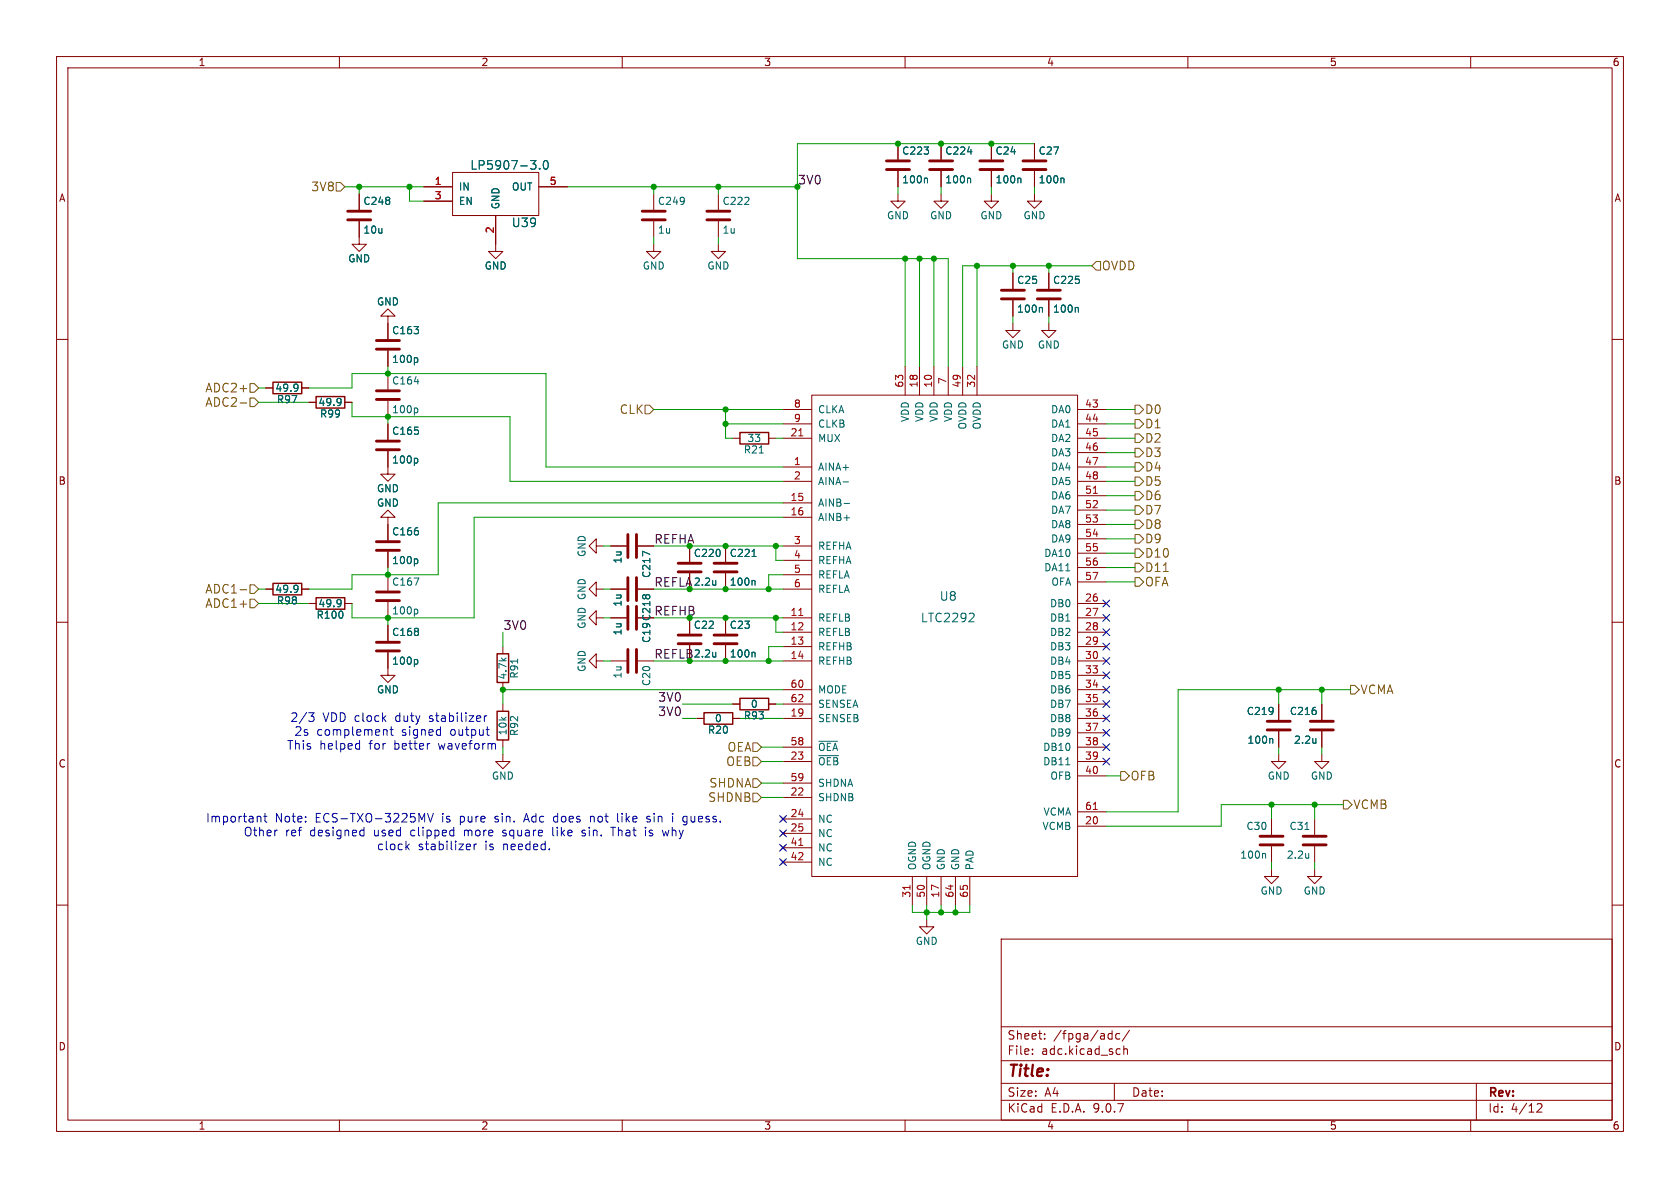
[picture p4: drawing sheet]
<svg xmlns="http://www.w3.org/2000/svg" width="297mm" height="210mm" viewBox="0 0 297 210" stroke-linecap="round" stroke-linejoin="round" font-family="sans-serif">
<g fill="none" stroke="#840000" stroke-width=".18">
<path d="M10 10h277v190h-277zM12 12h273v186h-273zM60 10v2M110 10v2M160 10v2M210 10v2M260 10v2M63.5 39.1v4.1h1.3l-1.3 1.3-1.3-1.3h1.3M63.5 34.3v2.8M74.9 33h5.1M74.9 35.6h5.1M80 30.5h15.2v7.6h-15.2z"/>
<path d="M87.6 38.1v6.4h1.3l-1.3 1.2-1.2-1.2h1.2M95.2 33h5.1M115.6 34.3v2.8M115.6 39.1v2.8M127 34.3v2.8M127 39.1v2.8M158.7 34.3v1.3h1.3l-1.3 1.2-1.2-1.2h1.2M158.7 25.4v2.8M158.7 30.2v2.8M166.4 34.3v1.3h1.2l-1.2 1.2-1.3-1.2h1.3M166.4 25.4v2.8M166.4 30.2v2.8"/>
<path d="M175.3 34.3v1.3h1.2l-1.2 1.2-1.3-1.2h1.3M175.3 25.4v2.8M175.3 30.2v2.8M182.9 34.3v1.3h1.2l-1.2 1.2-1.3-1.2h1.3M182.9 25.4v2.8M182.9 30.2v2.8M68.6 55.9h1.2l-1.2-1.3-1.3 1.3h1.3v4M115.6 43.2v1.3h1.2l-1.2 1.2-1.3-1.2h1.3M127 43.2v1.3h1.3l-1.3 1.2-1.3-1.2h1.3M179.1 57.2v1.2h1.2l-1.2 1.3-1.3-1.3h1.3M179.1 48.3v2.8M179.1 53.1v2.8"/>
<path d="M185.4 57.2v1.2h1.3l-1.3 1.3-1.3-1.3h1.3M185.4 48.3v2.8M185.4 53.1v2.8M10 60h2M47 68.6h1.3M53.3 68.6h1.3M54.6 71.1h1.3M61 71.1h1.2M68.6 79.8v4h1.2l-1.2 1.3-1.3-1.3h1.3M68.6 62v2.8M68.6 66v2.8M68.6 70.9v2.8"/>
<path d="M68.6 74.9v2.8M129.5 77.5h1.3M135.9 77.5h1.3M138.4 77.5h5.1M138.4 72.4h5.1M138.4 74.9h5.1M143.5 69.9h47v85h-47zM160 64.8v5.1M162.6 64.8v5.1M165.1 64.8v5.1M167.6 64.8v5.1M170.2 64.8v5.1"/>
<path d="M172.7 64.8v5.1M190.5 77.5h5.1M190.5 72.4h5.1M190.5 74.9h5.1M285 60h2M68.6 91.4h1.2l-1.2-1.2-1.3 1.2h1.3v4.1M68.6 97.5v2.8M105.4 96.5v-1.2l-1.3 1.2 1.3 1.3v-1.3h1.3M107.9 96.5h2.8M112.8 96.5h2.8M121.9 96.5v2.8M128.3 96.5v2.8"/>
<path d="M138.4 96.5h5.1M138.4 82.6h5.1M138.4 85.1h5.1M138.4 88.9h5.1M138.4 91.4h5.1M138.4 99.1h5.1M190.5 82.6h5.1M190.5 85.1h5.1M190.5 80h5.1M190.5 87.6h5.1M190.5 90.2h5.1M190.5 92.7h5.1"/>
<path d="M190.5 95.3h5.1M190.5 97.8h5.1M10 110h2M47 104.1h1.3M53.3 104.1h1.3M54.6 106.7h1.3M61 106.7h1.2M68.6 115.3v4.1h1.2l-1.2 1.3-1.3-1.3h1.3M68.6 101.6v2.8M68.6 106.4v2.8M68.6 110.5v2.8M88.9 114.3v1.3"/>
<path d="M105.4 109.2v-1.2l-1.3 1.2 1.3 1.3v-1.3h1.3M105.4 104.1v-1.2l-1.3 1.2 1.3 1.3v-1.3h1.3M105.4 116.8v-1.2l-1.3 1.2 1.3 1.3v-1.3h1.3M107.9 104.1h2.8M107.9 109.2h2.8M107.9 116.8h2.8M112.8 104.1h2.8M112.8 109.2h2.8M112.8 116.8h2.8M121.9 101.3v2.8M121.9 109.2v2.8M121.9 114v2.8"/>
<path d="M128.3 101.3v2.8M128.3 109.2v2.8M128.3 114v2.8M138.4 104.1h5.1M138.4 109.2h5.1M138.4 101.6h5.1M138.4 111.8h5.1M138.4 114.3h5.1M138.4 116.8h5.1M190.5 109.2h5.1M190.5 106.7h5.1M190.5 111.8h5.1"/>
<path d="M190.5 114.3h5.1M190.5 116.8h5.1M190.5 100.3h5.1M190.5 102.9h5.1M190.5 119.4h5.1M285 110h2M88.9 133.4v1.2h1.3l-1.3 1.3-1.3-1.3h1.3M88.9 120.7v1.2M88.9 124.5v1.2M88.9 130.8v1.3M123.2 127h1.3M129.5 124.5h1.3"/>
<path d="M129.5 127h1.3M135.9 124.5h1.3M138.4 121.9h5.1M138.4 124.5h5.1M138.4 127h5.1M138.4 132.1h5.1M138.4 134.6h5.1M138.4 138.4h5.1M190.5 121.9h5.1M190.5 124.5h5.1M190.5 127h5.1M190.5 132.1h5.1"/>
<path d="M190.5 134.6h5.1M190.5 129.5h5.1M190.5 137.2h5.1M226.1 133.4v1.2h-1.3l1.3 1.3 1.2-1.3h-1.2M226.1 124.5v2.8M226.1 129.3v2.8M233.7 133.4v1.2h-1.3l1.3 1.3 1.2-1.3h-1.2M233.7 124.5v2.8M233.7 129.3v2.8M138 144.4l.8 .8M138 146.9l.8 .8M138 149.5l.8 .7"/>
<path d="M138 152l.8 .8M138.4 141h5.1M138.4 144.8h5.1M138.4 147.3h5.1M138.4 149.9h5.1M138.4 152.4h5.1M138.8 144.4l-.8 .8M138.8 146.9l-.8 .8M138.8 149.5l-.8 .7M138.8 152l-.8 .8M161.3 154.9v5.1M163.8 154.9v5.1"/>
<path d="M166.4 154.9v5.1M168.9 154.9v5.1M171.4 154.9v5.1M190.5 143.5h5.1M190.5 146.1h5.1M224.8 153.7v1.2h-1.3l1.3 1.3 1.3-1.3h-1.3M224.8 144.8v2.8M224.8 149.6v2.8M232.4 153.7v1.2h-1.3l1.3 1.3 1.3-1.3h-1.3M232.4 144.8v2.8M232.4 149.6v2.8M10 160h2"/>
<path d="M163.8 162.6v1.2h1.3l-1.3 1.3-1.2-1.3h1.2M177 166h108v32h-108zM285 160h2M60 198v2M110 198v2M160 198v2M177 194.5h108M177 191.5h108M177 187.5h108M177 181.5h108M182.5 186.3v.1M182.5 185.5v.1"/>
<path d="M184.7 183.6v.1M184.7 182.8v.1M196 183.6h.6M196 182.8h.6M196.6 182.2v1.5M197 191.5v3M197.9 185.4l.1 .1M198 182.8l-.5-.1-.3 .3v.4l.2 .2h.6M198 186.3l-.1 .1M198.7 184.9v1.5M198.7 185.5l.2-.1 .3 .1 .1 .9M199.7 182.1l-1.3 2"/>
<path d="M210 198v2M260 198v2M261 191.5v6.5M271.7 195.2l.6-.1 .2 .1 .1 .3-.9 1.1h.9"/>
</g>
<g fill="none" stroke="#006464" stroke-width=".18">
<path d="M93.8 28.4h.9l-.5 .6M94.7 29.1v.7M95.4 29.8v.1M96.3 28.5l.1-.1a.83 .83 0 0 1 .6 .6 .83 .83 0 0 1-.3 .8l-.1 .1a.83 .83 0 0 1-.6-.6 .83 .83 0 0 1 .3-.8zM163.8 31.5l.2 .2v.6M171 26.8h.8M171.4 31.5l.2 .2v.6M180.3 31.5l.2 .2v.6M187.9 31.5l.2 .2v.6M184.1 54.3l.2 .2v.7M190.5 54.3l.1 .2v.7M52.6 68a1.07 1.07 0 0 1-.1 1"/>
<path d="M52.7 68.4l-.1 .2M60.2 70.5v.1a1.07 1.07 0 0 1-.1 1M60.3 71l-.1 .2M73.3 67.5h.7M73.6 63.2l.3 .3v.3l-.3 .3M73.6 72.1l.3 .3v.3l-.3 .3M73.6 81l.3 .3v.3l-.3 .3M73.6 98.8l.3 .2v.4l-.3 .2M114.9 98l-1.3-.6v.9M132.9 98.4h.8M134.2 80.1h.8M149 85.2h1"/>
<path d="M149.2 89h1M52.6 103.5v.1a1.07 1.07 0 0 1-.1 1M52.7 104l-.1 .2M60.2 106.1a1.07 1.07 0 0 1-.1 1M60.3 106.5l-.1 .2M73.2 102.2h.8l-.5 1.2M73.6 107.7l.3 .2v.4l-.3 .2M73.6 116.6l.3 .2v.4l-.3 .2M91.5 116.5v.7M126.5 102.6v.8M126.5 115.3v.8M126.5 116v.1"/>
<path d="M126.5 103.3v.1M133.3 115.3l.2 .2v.6M133.3 102.6l.2 .2v.6M172.1 108.5l.1 .2-.1 .3-.8 .9h.9M144.8 131h3.3M144.8 133.6h3.4M188.4 135.2h.7M224.8 130.5l.2 .2v.7M232.6 130.5v.9M232.6 131.3h.1M223.6 150.9l.1 .1v.7M230.7 146.6h.7"/>
<path d="M231.4 150.9v.8M231.4 151.6h-.1"/>
</g>
<g fill="none" stroke="#840000" stroke-width=".51">
<path d="M61.5 37.3h4M61.5 38.9h4M113.5 37.3h4.1M113.5 38.9h4.1M125 37.3h4M125 38.9h4M156.7 28.4h4.1M156.7 30h4.1M164.3 28.4h4.1M164.3 30h4.1M173.2 28.4h4.1M173.2 30h4.1"/>
<path d="M180.8 28.4h4.1M180.8 30h4.1M177 51.3h4.1M177 52.8h4.1M183.4 51.3h4.1M183.4 52.8h4.1M66.5 60.2h4.1M66.5 61.7h4.1M66.5 78h4.1M66.5 79.5h4.1M66.5 69.1h4.1M66.5 70.6h4.1"/>
<path d="M66.5 95.8h4.1M66.5 97.3h4.1M111 94.5v4.1M112.5 94.5v4.1M119.9 99.6h4.1M126.2 99.6h4.1M66.5 104.6h4.1M66.5 106.2h4.1M66.5 113.5h4.1M66.5 115.1h4.1M111 102.1v4.1M111 107.2v4.1"/>
<path d="M111 114.8v4.1M112.5 102.1v4.1M112.5 107.2v4.1M112.5 114.8v4.1M119.9 112.3h4.1M119.9 113.8h4.1M119.9 101.1h4.1M126.2 112.3h4.1M126.2 113.8h4.1M126.2 101.1h4.1M224 127.5h4.1M224 129h4.1"/>
<path d="M231.6 127.5h4.1M231.6 129h4.1M222.8 147.8h4M222.8 149.4h4M230.4 147.8h4M230.4 149.4h4"/>
</g>
<path d="M48.3 67.6h5v2h-5zM55.9 70.1h5.1v2h-5.1zM130.8 76.5h5.1v2h-5.1zM48.3 103.1h5v2.1h-5zM55.9 105.7h5.1v2h-5.1zM87.9 115.6h2v5.1h-2zM87.9 125.7h2v5.1h-2zM124.5 126h5v2h-5zM130.8 123.4h5.1v2.1h-5.1z" fill="none" stroke="#840000" stroke-width=".25"/>
<path d="M141.2 77.1h.7M193.3 87.2h.7M141.2 108.8h.7M141.2 149.4h.7M160.9 156.5v.7M193.3 143.1h.7" fill="none" stroke="#a90000" stroke-width=".18"/>
<g fill="none" stroke="#725600" stroke-width=".18">
<path d="M59.4 32.3h.8l.8 .7-.8 .8h-.8zM193.8 46.2h.8v1.6h-.8l-.8-.8zM42.4 71.2h1.2M44.2 67.8h.8l.7 .8-.7 .7h-.8zM44.2 70.4h.8l.7 .7-.7 .8h-.8zM114 71.6h.8l.8 .8-.8 .8h-.8zM200.7 79.2h.7l.8 .8-.8 .8h-.7zM200.7 71.6h.7l.8 .8-.8 .8h-.7zM200.7 76.7h.7l.8 .8-.8 .7h-.7zM200.7 74.2h.7l.8 .7-.8 .8h-.7zM200.7 91.9h.7l.8 .8-.8 .8h-.7zM200.7 94.5h.7l.8 .8-.8 .7h-.7z"/>
<path d="M200.7 89.4h.7l.8 .8-.8 .7h-.7zM200.7 97h.7l.8 .8-.8 .8h-.7zM200.7 99.6h.7l.8 .7-.8 .8h-.7zM200.7 86.9h.7l.8 .7-.8 .8h-.7zM200.7 84.3h.7l.8 .8-.8 .8h-.7zM200.7 81.8h.7l.8 .8-.8 .7h-.7zM42.4 104.3h1.2M44.2 105.9h.8l.7 .8-.7 .7h-.8zM44.2 103.4h.8l.7 .7-.7 .8h-.8zM200.7 102.1h.7l.8 .8-.8 .7h-.7zM205.7 101h.8M133.1 131.3h.8l.7 .8-.7 .7h-.8z"/>
<path d="M133.1 137.7h.8l.7 .7-.7 .8h-.8zM133.1 133.9h.8l.7 .7-.7 .8h-.8zM198.1 136.4h.8l.7 .8-.7 .7h-.8zM238.8 121.2h.7l.8 .7-.8 .8h-.7zM133.1 140.2h.8l.7 .8-.7 .7h-.8zM237.5 141.5h.8l.7 .7-.7 .8h-.8z"/>
</g>
<g fill="none" stroke="#009600" stroke-width=".18">
<path d="M61 33h13.9M63.5 33v1.3M72.4 33v2.6h2.5M100.3 33h40.7M115.6 33v1.3M127 33v1.3M158.7 33v1.3M166.4 33v1.3M175.3 33v1.3M182.9 33v1.3M182.9 25.4h-41.9v20.3h26.6v19.1M115.6 41.9v1.3"/>
<path d="M127 41.9v1.3M160 45.7v19.1M162.6 45.7v19.1M165.1 45.7v19.1M172.7 47v17.8M179.1 47v1.3M179.1 55.9v1.3M185.4 47v1.3M185.4 55.9v1.3M193 47h-22.8v17.8M45.7 71.1h8.9M45.7 68.6h1.3"/>
<path d="M54.6 68.6h7.6v-2.6h34.3v16.6h41.9M62.2 71.1v2.6h28v11.4h48.2M68.6 64.8v1.2M68.6 73.7v1.2M115.6 72.4h22.8M128.3 72.4v5.1h1.2M128.3 74.9h10.1M137.2 77.5h1.2M195.6 77.5h5.1M195.6 72.4h5.1M195.6 74.9h5.1M106.7 96.5h1.2"/>
<path d="M115.6 96.5h22.8M137.2 96.5v2.6h1.2M138.4 88.9h-60.9v12.7h-15.3v2.5h-7.6M138.4 91.4h-54.6v17.8h-21.6v-2.5M195.6 82.6h5.1M195.6 80h5.1M195.6 90.2h5.1M195.6 92.7h5.1M195.6 95.3h5.1M195.6 97.8h5.1M195.6 87.6h5.1M195.6 85.1h5.1"/>
<path d="M45.7 104.1h1.3M45.7 106.7h8.9M68.6 100.3v1.3M68.6 109.2v1.3M88.9 111.8v2.5M106.7 116.8h1.2M106.7 104.1h1.2M106.7 109.2h1.2M115.6 116.8h22.8M115.6 104.1h22.8M115.6 109.2h22.8M137.2 109.2v2.6h1.2"/>
<path d="M138.4 101.6h-2.5v2.5M138.4 114.3h-2.5v2.5M195.6 100.3h5.1M195.6 102.9h5.1M88.9 132.1v1.3M120.6 124.5h8.9M120.6 127h2.6M130.8 127h7.6M134.6 132.1h3.8M134.6 134.6h3.8M134.6 138.4h3.8M137.2 124.5h1.2"/>
<path d="M138.4 121.9h-49.5v2.6M195.6 137.2h2.5M226.1 121.9v2.6M226.1 132.1v1.3M233.7 121.9v2.6M233.7 132.1v1.3M238.8 121.9h-30.5v21.6h-12.7M134.6 141h3.8M224.8 142.2v2.6M224.8 152.4v1.3M232.4 142.2v2.6M232.4 152.4v1.3"/>
<path d="M237.5 142.2h-21.6v3.9h-20.3M161.3 160v1.3h10.1v-1.3M163.8 160v2.6M166.4 160v1.3M168.9 160v1.3"/>
</g>
<g fill="none" stroke="#000084" stroke-width=".18">
<path d="M195 108.6l1.2 1.2M195 111.2l1.2 1.2M195 106.1l1.2 1.2M195 116.2l1.2 1.2M195 113.7l1.2 1.2M195 118.8l1.2 1.2M196.2 108.6l-1.2 1.2M196.2 111.2l-1.2 1.2M196.2 106.1l-1.2 1.2M196.2 116.2l-1.2 1.2M196.2 113.7l-1.2 1.2M196.2 118.8l-1.2 1.2"/>
<path d="M195 123.9l1.2 1.2M195 121.3l1.2 1.2M195 131.5l1.2 1.2M195 126.4l1.2 1.2M195 128.9l1.2 1.2M195 134l1.2 1.2M196.2 123.9l-1.2 1.2M196.2 121.3l-1.2 1.2M196.2 131.5l-1.2 1.2M196.2 126.4l-1.2 1.2M196.2 128.9l-1.2 1.2M196.2 134l-1.2 1.2"/>
<path d="M137.8 151.8l1.2 1.2M137.8 146.7l1.2 1.2M137.8 144.2l1.2 1.2M137.8 149.3l1.2 1.2M139 151.8l-1.2 1.2M139 146.7l-1.2 1.2M139 144.2l-1.2 1.2M139 149.3l-1.2 1.2"/>
</g>
<g fill="none" stroke="#0000c2" stroke-width=".18">
<path d="M54.6 126h.9l-.5 .6 .4 .1 .1 .5-.3 .3h-.4M63.4 131.4l.2 .1M63.6 130.9v1.5M63.6 132.4h-.2M68 129h.2l.2 .2v.8M68.9 129h.6M69.2 128.5v1.3l.3 .2M85.6 126.5v1M85.9 129h.6M86.1 126.5l-.3 .1-.2 .2M86.4 130h.1M45.9 144.3l.2 .2v.8"/>
<path d="M46.6 144.3h.6M46.8 143.8v1.3l.4 .2M63.9 146.8h.4M64.3 146.2v1.6M64.3 147.7l-.4 .1M71.9 149.6l.5 .6M72.4 149.2l-.6 .6M74.1 143.8l.5 1.1 .5-1.1v1.5M75.6 143.8l.5 1.5 .5-1.5M80.1 146.8h.1M80.2 146.2v1.6M80.2 147.7l-.1 .1"/>
<path d="M82.9 149.2l.3 .4-.8 .1M83.1 150.1l-.2 .1M83.8 149.2v1M84.3 149.2l-.3 .1-.2 .2M97.7 146.2l.1 1.5M97.9 144.4v.8M102.9 147.7l.4 .1M103.1 146.8l-.2 .2 .2 .3M104.4 144.3v1M104.6 144.3l-.2 .1M108.4 146.2v1.6M109.2 143.8v1.3l.2 .2"/>
<path d="M114.1 146.2v.2M114.1 146.8v1M114.3 145.2h.6M114.9 144.4l-.3-.1-.3 .2 .1 .2 .5 .2M117.4 147.8l.3-.8 .3 .8M118.9 143.8v.1M118.9 144.3v1M121 144.3l.4 .1M121.4 145.2l-.4 .1M121.4 144.3v1.2l-.2 .3"/>
</g>
<g fill="#009600" stroke="#009600" stroke-width=".18">
<circle cx="128.3" cy="109.2" r=".46"/>
<circle cx="121.9" cy="109.2" r=".46"/>
<circle cx="121.9" cy="116.8" r=".46"/>
<circle cx="128.3" cy="116.8" r=".46"/>
<circle cx="128.3" cy="104.1" r=".46"/>
<circle cx="135.9" cy="104.1" r=".46"/>
<circle cx="128.3" cy="96.5" r=".46"/>
<circle cx="137.2" cy="96.5" r=".46"/>
<circle cx="160" cy="45.7" r=".46"/>
<circle cx="127" cy="33" r=".46"/>
<circle cx="128.3" cy="74.9" r=".46"/>
<circle cx="128.3" cy="72.4" r=".46"/>
<circle cx="115.6" cy="33" r=".46"/>
<circle cx="158.7" cy="25.4" r=".46"/>
<circle cx="88.9" cy="121.9" r=".46"/>
<circle cx="68.6" cy="109.2" r=".46"/>
<circle cx="68.6" cy="101.6" r=".46"/>
<circle cx="121.9" cy="104.1" r=".46"/>
<circle cx="121.9" cy="96.5" r=".46"/>
<circle cx="68.6" cy="66" r=".46"/>
<circle cx="72.4" cy="33" r=".46"/>
<circle cx="63.5" cy="33" r=".46"/>
<circle cx="68.6" cy="73.7" r=".46"/>
<circle cx="162.6" cy="45.7" r=".46"/>
<circle cx="165.1" cy="45.7" r=".46"/>
<circle cx="175.3" cy="25.4" r=".46"/>
<circle cx="166.4" cy="25.4" r=".46"/>
<circle cx="172.7" cy="47" r=".46"/>
<circle cx="179.1" cy="47" r=".46"/>
<circle cx="185.4" cy="47" r=".46"/>
<circle cx="135.9" cy="116.8" r=".46"/>
<circle cx="168.9" cy="161.3" r=".46"/>
<circle cx="166.4" cy="161.3" r=".46"/>
<circle cx="163.8" cy="161.3" r=".46"/>
<circle cx="137.2" cy="109.2" r=".46"/>
<circle cx="232.4" cy="142.2" r=".46"/>
<circle cx="224.8" cy="142.2" r=".46"/>
<circle cx="226.1" cy="121.9" r=".46"/>
<circle cx="233.7" cy="121.9" r=".46"/>
</g>
<text font-size="2.8" fill="#840000" x="178" y="190.9">Title:</text>
<g font-size="2.1" fill="#725600">
<text x="55" y="34">3V8</text>
<text x="194.7" y="48">OVDD</text>
<text x="36.2" y="69.6">ADC2+</text>
<text x="36.2" y="72.1">ADC2-</text>
<text x="109.5" y="73.4">CLK</text>
<text x="202.3" y="73.4">D0</text>
<text x="202.3" y="75.9">D1</text>
<text x="202.3" y="81">D3</text>
<text x="202.3" y="83.5">D4</text>
<text x="202.3" y="78.5">D2</text>
<text x="202.3" y="88.6">D6</text>
<text x="202.3" y="86.1">D5</text>
<text x="202.3" y="93.7">D8</text>
<text x="202.3" y="91.2">D7</text>
<text x="202.3" y="96.2">D9</text>
<text x="202.3" y="98.8">D10</text>
<text x="202.3" y="101.3">D11</text>
<text x="36.2" y="107.7">ADC1+</text>
<text x="36.2" y="105.1">ADC1-</text>
<text x="202.3" y="103.9">OFA</text>
<text x="240.4" y="122.9">VCMA</text>
<text x="128.3" y="135.6">OEB</text>
<text x="128.5" y="133.1">OEA</text>
<text x="125.1" y="142">SHDNB</text>
<text x="125.3" y="139.4">SHDNA</text>
<text x="199.8" y="138.2">OFB</text>
<text x="239.1" y="143.2">VCMB</text>
</g>
<g font-size="2.1" fill="#006464">
<text x="83.1" y="30.2">LP5907-3.0</text>
<text x="90.4" y="40.4">U39</text>
<text x="166" y="106.4">U8</text>
<text x="162.7" y="110.2">LTC2292</text>
</g>
<text font-size="2.1" fill="#009600" x="141" y="32.7">3V0</text>
<g font-size="2.1" fill="#0f0f0f">
<text x="115.6" y="96.2">REFHA</text>
<text x="115.6" y="103.8">REFLA</text>
<text x="88.9" y="111.4">3V0</text>
<text x="115.6" y="108.9">REFHB</text>
<text x="115.6" y="116.5">REFLB</text>
<text x="116.3" y="124.1">3V0</text>
<text x="116.3" y="126.7">3V0</text>
</g>
<g font-size="2.1" fill="#0000c2">
<text x="51.2" y="127.8">2/3</text>
<text x="52" y="130.3">2s</text>
<text x="56" y="130.3">complement</text>
<text x="57" y="127.8">VDD clock</text>
<text x="70" y="127.8">duty</text>
<text x="71.1" y="130.3">signed</text>
<text x="76.2" y="127.8">stabilizer</text>
<text x="79.8" y="130.3">output</text>
<text x="50.7" y="132.7">This</text>
<text x="56.5" y="132.7">helped</text>
<text x="65.3" y="132.7">for</text>
<text x="69.8" y="132.7">better</text>
<text x="77.8" y="132.7">waveform</text>
<text x="36.3" y="145.6">Important</text>
<text x="43" y="148.1">Other</text>
<text x="48.6" y="145.6">Note:</text>
<text x="50.4" y="148.1">ref</text>
<text x="54.8" y="148.1">designed</text>
<text x="55.8" y="145.6">ECS-TXO-3225MV</text>
<text x="66.2" y="148.1">used</text>
<text x="72.9" y="148.1">clipped</text>
<text x="78.3" y="145.6">is</text>
<text x="81.6" y="145.6">pure</text>
<text x="82.4" y="148.1">more</text>
<text x="87.9" y="145.6">sin.</text>
<text x="89.4" y="148.1">square</text>
<text x="93.3" y="145.6">Adc</text>
<text x="98.3" y="148.1">like</text>
<text x="98.6" y="145.6">does</text>
<text x="103.7" y="148.1">sin.</text>
<text x="105.2" y="145.6">not</text>
<text x="109.1" y="148.1">That</text>
<text x="110.1" y="145.6">like</text>
<text x="115.2" y="148.1">is</text>
<text x="115.5" y="145.6">sin</text>
<text x="118.5" y="148.1">why</text>
<text x="120.1" y="145.6">i</text>
<text x="122.2" y="145.6">guess.</text>
<text x="66.5" y="150.5">clock</text>
<text x="73.9" y="150.5">stabilizer</text>
<text x="85.8" y="150.5">is</text>
<text x="89.1" y="150.5">needed.</text>
</g>
<g font-size="2.1" fill="#840000">
<text x="178" y="184">Sheet:</text>
<text x="186.2" y="184">/fpga/adc/</text>
<text x="178" y="186.7">File:</text>
<text x="184.1" y="186.7">adc.kicad_sch</text>
<text x="178" y="196.9">KiCad</text>
<text x="178" y="194.1">Size:</text>
<text x="184.7" y="194.1">A4</text>
<text x="185.7" y="196.9">E.D.A.</text>
<text x="193.3" y="196.9">9.0.7</text>
<text x="200" y="194.1">Date:</text>
<text x="263" y="194.3">Rev:</text>
<text x="263" y="196.9">Id:</text>
<text x="267.1" y="196.9">4/12</text>
</g>
<g font-size="1.8" fill="#840000">
<text x="35" y="11.9">1</text>
<text x="85" y="11.9">2</text>
<text x="135" y="11.9">3</text>
<text x="185" y="11.9">4</text>
<text x="235" y="11.9">5</text>
<text x="285" y="11.9">6</text>
<text x="10.3" y="35.9">A</text>
<text x="285.3" y="35.9">A</text>
<text x="10.3" y="85.9">B</text>
<text x="285.3" y="85.9">B</text>
<text x="10.3" y="135.9">C</text>
<text x="285.3" y="135.9">C</text>
<text x="10.3" y="185.9">D</text>
<text x="285.3" y="185.9">D</text>
<text x="35" y="199.9">1</text>
<text x="85" y="199.9">2</text>
<text x="135" y="199.9">3</text>
<text x="185" y="199.9">4</text>
<text x="235" y="199.9">5</text>
<text x="285" y="199.9">6</text>
</g>
<g font-size="1.8" fill="#006464">
<text x="159.4" y="27.5">C223</text>
<text x="167" y="27.5">C224</text>
<text x="175.9" y="27.5">C24</text>
<text x="183.5" y="27.5">C27</text>
<text x="81" y="33.9">IN</text>
<text x="90.4" y="33.9">OUT</text>
<text x="159.4" y="32.6">100n</text>
<text x="167" y="32.6">100n</text>
<text x="175.9" y="32.6">100n</text>
<text x="183.5" y="32.6">100n</text>
<text x="64.1" y="36.4">C248</text>
<text x="64.1" y="41.5">10u</text>
<text x="81" y="36.4">EN</text>
<text x="88.5" y="37.1" transform="rotate(-90 88.5 37.1)">GND</text>
<text x="116.2" y="36.4">C249</text>
<text x="116.2" y="41.5">1u</text>
<text x="127.6" y="36.4">C222</text>
<text x="127.6" y="41.5">1u</text>
<text x="156.7" y="39">GND</text>
<text x="164.3" y="39">GND</text>
<text x="173.2" y="39">GND</text>
<text x="180.8" y="39">GND</text>
<text x="61.5" y="46.6">GND</text>
<text x="85.6" y="47.9">GND</text>
<text x="113.5" y="47.9">GND</text>
<text x="125" y="47.9">GND</text>
<text x="179.7" y="50.4">C25</text>
<text x="186.1" y="50.4">C225</text>
<text x="66.5" y="54.2">GND</text>
<text x="69.2" y="59.3">C163</text>
<text x="179.7" y="55.5">100n</text>
<text x="186.1" y="55.5">100n</text>
<text x="69.2" y="64.4">100p</text>
<text x="177" y="61.8">GND</text>
<text x="183.4" y="61.8">GND</text>
<text x="48.6" y="69.4">49.9</text>
<text x="48.9" y="71.5">R97</text>
<text x="56.2" y="72">49.9</text>
<text x="69.2" y="68.2">C164</text>
<text x="56.5" y="74">R99</text>
<text x="69.2" y="77.1">C165</text>
<text x="69.2" y="73.3">100p</text>
<text x="144.5" y="73.3">CLKA</text>
<text x="144.5" y="75.8">CLKB</text>
<text x="160.9" y="74.7" transform="rotate(-90 160.9 74.7)">VDD</text>
<text x="163.4" y="74.7" transform="rotate(-90 163.4 74.7)">VDD</text>
<text x="166" y="74.7" transform="rotate(-90 166 74.7)">VDD</text>
<text x="168.5" y="74.7" transform="rotate(-90 168.5 74.7)">VDD</text>
<text x="171" y="76" transform="rotate(-90 171 76)">OVDD</text>
<text x="173.6" y="76" transform="rotate(-90 173.6 76)">OVDD</text>
<text x="185.7" y="73.3">DA0</text>
<text x="185.7" y="75.8">DA1</text>
<text x="69.2" y="82.1">100p</text>
<text x="131.4" y="80.4">R21</text>
<text x="132" y="78.3">33</text>
<text x="144.5" y="78.3">MUX</text>
<text x="144.5" y="83.4">AINA+</text>
<text x="185.7" y="78.3">DA2</text>
<text x="185.7" y="80.9">DA3</text>
<text x="185.7" y="83.4">DA4</text>
<text x="66.5" y="89.8">GND</text>
<text x="66.5" y="87.2">GND</text>
<text x="144.5" y="86">AINA-</text>
<text x="144.5" y="89.8">AINB-</text>
<text x="185.7" y="86">DA5</text>
<text x="185.7" y="88.5">DA6</text>
<text x="69.2" y="94.8">C166</text>
<text x="144.5" y="92.3">AINB+</text>
<text x="185.7" y="91">DA7</text>
<text x="185.7" y="93.6">DA8</text>
<text x="69.2" y="99.9">100p</text>
<text x="103.7" y="98.6" transform="rotate(-90 103.7 98.6)">GND</text>
<text x="110.1" y="99.7" transform="rotate(-90 110.1 99.7)">1u</text>
<text x="122.6" y="98.7">C220</text>
<text x="128.9" y="98.7">C221</text>
<text x="144.5" y="97.4">REFHA</text>
<text x="144.5" y="99.9">REFHA</text>
<text x="184.5" y="98.7">DA10</text>
<text x="184.5" y="101.2">DA11</text>
<text x="185.7" y="96.1">DA9</text>
<text x="48.6" y="105">49.9</text>
<text x="48.9" y="107">R98</text>
<text x="56.2" y="107.5">49.9</text>
<text x="69.2" y="103.7">C167</text>
<text x="110.1" y="107.3" transform="rotate(-90 110.1 107.3)">1u</text>
<text x="115.2" y="102.3" transform="rotate(-90 115.2 102.3)">C217</text>
<text x="122.6" y="103.7">2.2u</text>
<text x="128.9" y="103.7">100n</text>
<text x="144.5" y="102.5">REFLA</text>
<text x="144.5" y="105">REFLA</text>
<text x="185.5" y="107.5">DB0</text>
<text x="185.8" y="103.7">OFA</text>
<text x="55.9" y="109.6">R100</text>
<text x="69.2" y="108.8">100p</text>
<text x="69.2" y="112.6">C168</text>
<text x="103.7" y="111.3" transform="rotate(-90 103.7 111.3)">GND GND</text>
<text x="110.1" y="112.4" transform="rotate(-90 110.1 112.4)">1u</text>
<text x="115.2" y="113.8" transform="rotate(-90 115.2 113.8)">C19 C218</text>
<text x="122.6" y="111.4">C22</text>
<text x="128.9" y="111.4">C23</text>
<text x="144.5" y="110.1">REFLB</text>
<text x="144.5" y="112.6">REFLB</text>
<text x="185.5" y="110.1">DB1</text>
<text x="185.5" y="112.6">DB2</text>
<text x="69.2" y="117.7">100p</text>
<text x="103.7" y="118.9" transform="rotate(-90 103.7 118.9)">GND</text>
<text x="122.6" y="116.4">2.2u</text>
<text x="128.9" y="116.4">100n</text>
<text x="144.5" y="115.2">REFHB</text>
<text x="144.5" y="117.7">REFHB</text>
<text x="185.5" y="115.2">DB3</text>
<text x="185.5" y="117.7">DB4</text>
<text x="66.5" y="122.8">GND</text>
<text x="89.8" y="120.2" transform="rotate(-90 89.8 120.2)">4.7k</text>
<text x="91.8" y="120.1" transform="rotate(-90 91.8 120.1)">R91</text>
<text x="110.1" y="120" transform="rotate(-90 110.1 120)">1u</text>
<text x="115.2" y="121.4" transform="rotate(-90 115.2 121.4)">C20</text>
<text x="132.6" y="125.3">0</text>
<text x="144.5" y="122.8">MODE</text>
<text x="144.5" y="125.3">SENSEA</text>
<text x="185.5" y="120.2">DB5</text>
<text x="185.5" y="122.8">DB6</text>
<text x="185.5" y="125.3">DB7</text>
<text x="89.8" y="130.1" transform="rotate(-90 89.8 130.1)">10k</text>
<text x="91.8" y="130.2" transform="rotate(-90 91.8 130.2)">R92</text>
<text x="125.1" y="129.9">R20</text>
<text x="126.3" y="127.9">0</text>
<text x="131.4" y="127.4">R93</text>
<text x="144.5" y="127.9">SENSEB</text>
<text x="185.5" y="127.9">DB8</text>
<text x="185.5" y="130.4">DB9</text>
<text x="220.3" y="126.6">C219</text>
<text x="220.4" y="131.7">100n</text>
<text x="227.9" y="126.6">C216</text>
<text x="228.7" y="131.7">2.2u</text>
<text x="144.5" y="132.9">~{OEA}</text>
<text x="144.5" y="135.5">~{OEB}</text>
<text x="184.3" y="132.9">DB10</text>
<text x="184.3" y="135.5">DB11</text>
<text x="86.9" y="138">GND</text>
<text x="144.5" y="139.3">SHDNA</text>
<text x="144.5" y="141.8">SHDNB</text>
<text x="185.6" y="138">OFB</text>
<text x="224" y="138">GND</text>
<text x="231.6" y="138">GND</text>
<text x="144.5" y="145.6">NC</text>
<text x="144.5" y="148.2">NC</text>
<text x="184.2" y="146.9">VCMB</text>
<text x="184.4" y="144.4">VCMA</text>
<text x="220.3" y="146.9">C30</text>
<text x="227.9" y="146.9">C31</text>
<text x="144.5" y="150.7">NC</text>
<text x="144.5" y="153.3">NC</text>
<text x="162.2" y="153.9" transform="rotate(-90 162.2 153.9)">OGND</text>
<text x="164.7" y="153.9" transform="rotate(-90 164.7 153.9)">OGND</text>
<text x="167.2" y="153.9" transform="rotate(-90 167.2 153.9)">GND</text>
<text x="169.8" y="153.9" transform="rotate(-90 169.8 153.9)">GND</text>
<text x="172.3" y="153.9" transform="rotate(-90 172.3 153.9)">PAD</text>
<text x="219.2" y="152">100n</text>
<text x="227.4" y="152">2.2u</text>
<text x="222.8" y="158.3">GND</text>
<text x="230.4" y="158.3">GND</text>
<text x="161.8" y="167.2">GND</text>
</g>
<g font-size="1.8" fill="#a90000">
<text x="76.8" y="32.8">1</text>
<text x="76.8" y="35.3">3</text>
<text x="97.1" y="32.8">5</text>
<text x="87.4" y="41.3" transform="rotate(-90 87.4 41.3)">2</text>
<text x="159.8" y="68.6" transform="rotate(-90 159.8 68.6)">63</text>
<text x="162.3" y="68.6" transform="rotate(-90 162.3 68.6)">18</text>
<text x="164.8" y="68.6" transform="rotate(-90 164.8 68.6)">10</text>
<text x="167.4" y="68" transform="rotate(-90 167.4 68)">7</text>
<text x="169.9" y="68.6" transform="rotate(-90 169.9 68.6)">49</text>
<text x="172.5" y="68.6" transform="rotate(-90 172.5 68.6)">32</text>
<text x="139.7" y="77.2">21</text>
<text x="140.3" y="72.1">8</text>
<text x="140.3" y="74.7">9</text>
<text x="191.7" y="72.1">43</text>
<text x="191.7" y="74.7">44</text>
<text x="191.7" y="77.2">45</text>
<text x="140.3" y="82.3">1</text>
<text x="191.7" y="79.8">46</text>
<text x="191.7" y="82.3">47</text>
<text x="139.7" y="88.6">15</text>
<text x="140.3" y="84.8">2</text>
<text x="191.7" y="84.8">48</text>
<text x="191.7" y="87.4">51</text>
<text x="191.7" y="89.9">52</text>
<text x="139.7" y="91.2">16</text>
<text x="191.7" y="92.5">53</text>
<text x="191.7" y="95">54</text>
<text x="140.3" y="96.3">3</text>
<text x="140.3" y="98.8">4</text>
<text x="140.3" y="101.3">5</text>
<text x="191.7" y="97.5">55</text>
<text x="191.7" y="100.1">56</text>
<text x="140.3" y="103.9">6</text>
<text x="191.7" y="102.6">57</text>
<text x="191.7" y="106.4">26</text>
<text x="139.7" y="109">11</text>
<text x="139.7" y="111.5">12</text>
<text x="191.7" y="109">27</text>
<text x="191.7" y="111.5">28</text>
<text x="139.7" y="114">13</text>
<text x="139.7" y="116.6">14</text>
<text x="191.7" y="114">29</text>
<text x="191.7" y="116.6">30</text>
<text x="191.7" y="119.1">33</text>
<text x="139.7" y="121.7">60</text>
<text x="139.7" y="124.2">62</text>
<text x="191.7" y="121.7">34</text>
<text x="191.7" y="124.2">35</text>
<text x="139.7" y="126.7">19</text>
<text x="139.7" y="131.8">58</text>
<text x="191.7" y="126.7">36</text>
<text x="191.7" y="129.3">37</text>
<text x="191.7" y="131.8">38</text>
<text x="139.7" y="134.4">23</text>
<text x="191.7" y="134.4">39</text>
<text x="191.7" y="136.9">40</text>
<text x="139.7" y="138.2">59</text>
<text x="139.7" y="140.7">22</text>
<text x="191.7" y="143.3">61</text>
<text x="139.7" y="144.5">24</text>
<text x="139.7" y="147.1">25</text>
<text x="139.7" y="149.6">41</text>
<text x="191.7" y="145.8">20</text>
<text x="139.7" y="152.1">42</text>
<text x="161" y="158.8" transform="rotate(-90 161 158.8)">31</text>
<text x="163.6" y="158.8" transform="rotate(-90 163.6 158.8)">50</text>
<text x="166.1" y="158.8" transform="rotate(-90 166.1 158.8)">17</text>
<text x="168.7" y="158.8" transform="rotate(-90 168.7 158.8)">64</text>
<text x="171.2" y="158.8" transform="rotate(-90 171.2 158.8)">65</text>
</g>
</svg>
